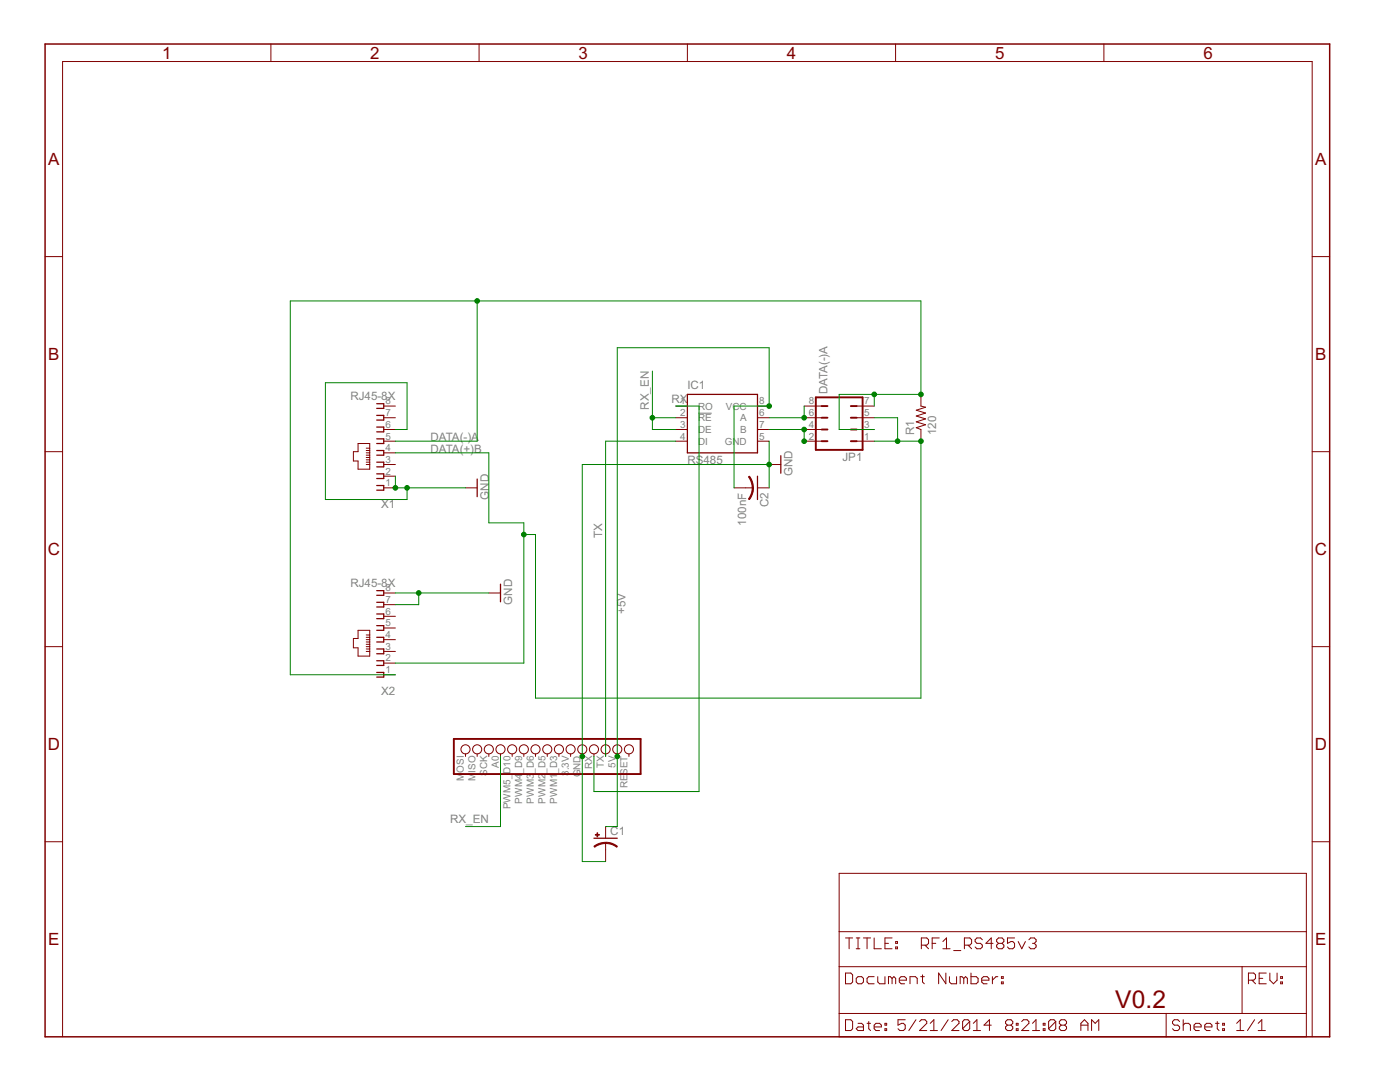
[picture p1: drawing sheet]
<svg xmlns="http://www.w3.org/2000/svg" width="279mm" height="216mm" viewBox="0 0 279 216" stroke-linecap="round" stroke-linejoin="round" font-family="sans-serif">
<path d="M139.3 82.4h2.7" fill="none" stroke="#808080" stroke-width=".2"/>
<path d="M162.8 79.3h9.3v10.5h-9.3zM164 88h1.1M164 85.7h1.1M164 83.4h1.1M164 81h1.1M169.8 88h1.2M169.8 85.7h1.2M169.8 83.4h1.2M169.8 81h1.2M90.6 147.4h37.2v7.1h-37.2z" fill="none" stroke="#800000" stroke-width=".38"/>
<g fill="none" stroke="#800000" stroke-width=".2">
<path d="M54.1 8.8v3.5M95.6 8.8v3.5M137.2 8.8v3.5M178.7 8.8v3.5M220.3 8.8v3.5M9 51.2h3.5M261.9 51.2h3.5M183.8 78.7v2.3l.9 .3-1.8 .6 1.8 .5-1.8 .6 1.8 .6-1.8 .6 1.8 .6-1.8 .5 .9 .4v2.3M9 90.1h3.5M71.5 88.5h2.3v5.1h-2.3v-1.6h-1v-1.9h1zM73.1 92.7h.7M73.1 92.2h.7"/>
<path d="M73.1 91.8h.7M73.1 91.3h.7M73.1 90.8h.7M73.1 90.4h.7M73.1 89.9h.7M73.1 89.4h.7M76.6 92.7h2.3M76.6 90.4h2.3M76.6 97.3h2.3M76.6 95h2.3M76.6 88h2.3M76.6 85.7h2.3"/>
<path d="M76.6 83.4h2.3M76.6 81h2.3M92.9 97.3h2.3M134.9 88h2.3M134.9 85.7h2.3M134.9 83.4h2.3M134.9 81h2.3M146.5 97.3h3.7M151.2 97.3h2.3M151.2 88h2.3M151.2 85.7h2.3M151.2 83.4h2.3"/>
<path d="M151.2 81h2.3M153.5 92.7h2.3M160.5 88h3.5M160.5 85.7h3.5M160.5 83.4h3.5M160.5 81h3.5M171 88h3.5M171 85.7h3.5M171 83.4h3.5M171 81h3.5M261.9 90.1h3.5M76.6 118.3h2.3"/>
<path d="M97.6 118.3h2.3M9 129h3.5M71.5 125.8h2.3v5.1h-2.3v-1.6h-1v-1.9h1zM73.1 129h.7M73.1 130h.7M73.1 129.5h.7M73.1 128.6h.7M73.1 128.1h.7M73.1 127.6h.7M73.1 127.2h.7M73.1 126.7h.7M76.6 130h2.3"/>
<path d="M76.6 127.6h2.3M76.6 134.6h2.3M76.6 132.3h2.3M76.6 125.3h2.3M76.6 123h2.3M76.6 120.6h2.3M261.9 129h3.5M92.9 150.4v.5M95.2 150.4v.5M97.6 150.4v.5M99.9 150.4v.5M102.2 150.4v.5"/>
<path d="M104.5 150.4v.5M106.9 150.4v.5M109.2 150.4v.5M111.5 150.4v.5M113.9 150.4v.5M116.2 150.4v.5M118.5 150.4v.5M120.9 150.4v.5M123.2 150.4v.5M125.5 150.4v.5M9 168h3.5M120.9 164.9v2.4"/>
<path d="M120.9 168.2v3.7M167.5 174.3h93.2v32.6h-93.2zM261.9 168h3.5M167.5 192.9h93.2M167.5 185.9h93.2M168.7 194.2h1.1l.4 .3v1.4l-.4 .4h-1.1zM168.7 187.2h1.5M169.5 187.2v2.1M170.9 195.2l.3-.3h.8l.3 .3v.7l-.3 .4h-.8l-.3-.4zM170.9 187.2h.7M170.9 189.3h.7M171.2 187.2v2.1"/>
<path d="M172.3 187.2h1.4M173 187.2v2.1M174.5 187.2v2.1h1.4M174.5 194.9h-1.1l-.4 .3v.7l.4 .4h1.1M175.2 194.9v1l.3 .4h1.1v-1.4M176.6 188.2h.7M178 187.2h-1.4v2.1h1.4M178 195.2l-.3-.3h-.4v1.4M178 195.2l.4-.3 .4 .3v1.1M178 195.2v1.1M178.8 189h.3v.3h-.3zM178.8 187.9h.3v.3h-.3z"/>
<path d="M179.5 195.6h1.4v-.4l-.4-.3h-.7l-.3 .3v.7l.3 .4h.7M181.6 196.3v-1.4h1.1l.3 .3v1.1M183.7 194.9h.8M183.9 188.6h1.1l.3-.4v-.7l-.3-.3h-1.1v2.1M184.1 194.5v1.4l.4 .4M184.6 188.6l.7 .7M186 188.2h.8M187.5 187.2h-1.5v2.1M188.2 189.3h1.4M188.2 187.9l.7-.7v2.1M188.8 194.2v2.1l-1.5-2.1v2.1M189.5 194.9v1l.3 .4h1.1v-1.4"/>
<path d="M190.3 189.7h1.4M192.3 195.2l-.3-.3h-.4v1.4M192.3 195.2v1.1M192.3 195.2l.4-.3 .4 .3v1.1M192.5 188.6h1l.4-.4v-.7l-.4-.3h-1v2.1M193.2 188.6l.7 .7M193.8 194.2v2.1h1l.4-.4v-.7l-.4-.3h-1M195.9 195.6h1.5v-.4l-.4-.3h-.7l-.4 .3v.7l.4 .4h.7M196 187.5l-.3-.3h-.7l-.4 .3v.4l.4 .3h.7l.3 .4v.4l-.3 .3h-.7l-.4-.3M198.1 194.9v1.4M198.2 188.2h-1.4l1-1v2.1M199.1 194.9h-.3l-.7 .7"/>
<path d="M199.3 188.2l-.4-.3v-.4l.4-.3h.7l.3 .3v.4l-.3 .3M199.3 188.2l-.4 .4v.4l.4 .3h.7l.3-.3v-.4l-.3-.4M199.3 188.2h.7M199.9 195.9h.3v.4h-.3zM199.9 194.9h.3v.3h-.3zM202.5 187.2h-1.4v1l.7-.3h.3l.4 .3v.8l-.4 .3h-.7l-.3-.3M203.2 187.9l.7 1.4 .7-1.4M205.3 187.5l.4-.3h.7l.4 .3v.4l-.4 .3M206.1 188.2h.3M206.4 188.2l.4 .4v.4l-.4 .3h-.7l-.4-.3M247.9 192.9v9.3M249.2 195.6h1l.4-.4v-.7l-.4-.3h-1v2.1"/>
<path d="M249.9 195.6l.7 .7M251.3 195.2h.7M252.7 194.2h-1.4v2.1h1.4M253.4 194.2v1.4l.7 .7 .8-.7v-1.4M255.6 195.9h.3v.4h-.3zM255.6 194.9h.3v.3h-.3zM12.5 206.9v-194.6h249.4v194.6M167.5 202.2h93.2M168.7 203.5h1.1l.4 .3v1.5l-.4 .3h-1.1zM171.2 204.2h.8l.3 .4v1h-1.1l-.3-.3 .3-.4h1.1M173 204.2h.7M173.4 203.8v1.5l.3 .3"/>
<path d="M174.5 204.9h1.4v-.3l-.4-.4h-.7l-.3 .4v.7l.3 .3h.7M176.6 205.3h.4v.3h-.4zM176.6 204.2h.4v.4h-.4zM180.7 203.5h-1.5v1.1l.7-.4h.4l.4 .4v.7l-.4 .3h-.7l-.4-.3M182.8 203.5l-1.4 2.1M183.5 203.8l.4-.3h.7l.4 .3v.4l-1.5 1.4h1.5M185.7 205.6h1.4M185.7 204.2l.7-.7v2.1M189.2 203.5l-1.4 2.1M189.9 203.8l.4-.3h.7l.4 .3v.4l-1.5 1.4h1.5M193.5 203.8v1.5l-.3 .3h-.8l-.3-.3M193.5 203.8l-.3-.3h-.8l-.3 .3v1.5"/>
<path d="M193.5 203.8l-1.4 1.5M194.2 205.6h1.5M194.2 204.2l.8-.7v2.1M197.8 204.6h-1.4l1.1-1.1v2.1M201 204.6l-.3 .3v.4l.3 .3h.8l.3-.3v-.4l-.3-.3M201 204.6l-.3-.4v-.4l.3-.3h.8l.3 .3v.4l-.3 .4M201 204.6h.8M202.8 205.3h.4v.3h-.4zM202.8 204.2h.4v.4h-.4zM203.9 203.8l.4-.3h.7l.3 .3v.4l-1.4 1.4h1.4M206.1 205.6h1.4M206.1 204.2l.7-.7v2.1"/>
<path d="M208.2 205.3h.4v.3h-.4zM208.2 204.2h.4v.4h-.4zM210.7 203.8v1.5l-.4 .3h-.7l-.3-.3M210.7 203.8l-.4-.3h-.7l-.3 .3v1.5M210.7 203.8l-1.4 1.5M211.8 204.6l-.4 .3v.4l.4 .3h.7l.4-.3v-.4l-.4-.3M211.8 204.6l-.4-.4v-.4l.4-.3h.7l.4 .3v.4l-.4 .4M211.8 204.6h.7M215.7 204.6h1.4M215.7 205.6v-1.4l.7-.7 .7 .7v1.4M217.8 205.6v-2.1l.8 .7 .7-.7v2.1M232.7 202.2v4.7"/>
<path d="M235.4 203.8l-.3-.3h-.7l-.4 .3v.4l.4 .4h.7l.3 .3v.4l-.3 .3h-.7l-.4-.3M236.1 204.6l.4-.4h.7l.4 .4v1M236.1 203.5v2.1M238.3 204.9h1.4v-.3l-.3-.4h-.8l-.3 .4v.7l.3 .3h.8M240.4 204.9h1.5v-.3l-.4-.4h-.7l-.4 .4v.7l.4 .3h.7M242.6 204.2h.7M242.9 203.8v1.5l.4 .3M244 205.3h.4v.3h-.4zM244 204.2h.4v.4h-.4zM246.8 205.6h1.4M246.8 204.2l.7-.7v2.1M250.4 203.5l-1.4 2.1"/>
<path d="M251.1 205.6h1.4M251.1 204.2l.7-.7v2.1"/>
<circle cx="92.9" cy="149.5" r=".91"/>
<circle cx="95.2" cy="149.5" r=".91"/>
<circle cx="97.6" cy="149.5" r=".91"/>
<circle cx="99.9" cy="149.5" r=".91"/>
<circle cx="102.2" cy="149.5" r=".91"/>
<circle cx="104.5" cy="149.5" r=".91"/>
<circle cx="106.9" cy="149.5" r=".91"/>
<circle cx="109.2" cy="149.5" r=".91"/>
<circle cx="111.5" cy="149.5" r=".91"/>
<circle cx="113.9" cy="149.5" r=".91"/>
<circle cx="116.2" cy="149.5" r=".91"/>
<circle cx="118.5" cy="149.5" r=".91"/>
<circle cx="120.9" cy="149.5" r=".91"/>
<circle cx="123.2" cy="149.5" r=".91"/>
<circle cx="125.5" cy="149.5" r=".91"/>
</g>
<g fill="none" stroke="#800000" stroke-width=".25">
<path d="M137.2 78.7h14v11.7h-14zM75.2 96.9h1.4v.9h-1.4M75.2 80.6h1.4v.9h-1.4M75.2 82.9h1.4v.9h-1.4M75.2 85.2h1.4v1h-1.4M75.2 87.6h1.4v.9h-1.4M75.2 89.9h1.4v.9h-1.4M75.2 92.2h1.4v1h-1.4M75.2 94.6h1.4v.9h-1.4M95.2 95.6v3.5M151.2 95v4.7M155.8 90.9v3.5"/>
<path d="M75.2 117.9h1.4v.9h-1.4M99.9 116.6v3.5M75.2 120.2h1.4v.9h-1.4M75.2 122.5h1.4v.9h-1.4M75.2 124.8h1.4v1h-1.4M75.2 127.2h1.4v.9h-1.4M75.2 129.5h1.4v1h-1.4M75.2 131.8h1.4v1h-1.4M75.2 134.2h1.4v.9h-1.4M118.5 167.3h4.7"/>
</g>
<path d="M9 8.8h256.4v198.1h-256.4z" fill="none" stroke="#800000" stroke-width=".3"/>
<g fill="#800000" stroke="#800000" stroke-width=".2">
<path d="M120.9 168.1l1.2 .2 1.1 .6-.1 .2-.8-.5-1.4-.3z" fill-rule="evenodd"/>
<path d="M118.5 168.9l1.1-.6 1.3-.2v.2l-1.4 .3-.8 .5z" fill-rule="evenodd"/>
<path d="M150.1 97.3h.3l-.1 .8-.3 1-.5 .6-.1-.1 .6-1.3z" fill-rule="evenodd"/>
<path d="M149.4 95.1l.2-.1 .4 .7 .3 .9v.7h-.2l-.3-1.3z" fill-rule="evenodd"/>
</g>
<g fill="#800000" stroke="#800000" stroke-width=".2">
<path d="M118.8 166.5h.8v.1h-.8z"/>
<path d="M119.1 166.2h.2v.8h-.2z"/>
</g>
<g fill="none" stroke="#008000" stroke-width=".2">
<path d="M95.2 60v28h-16.3M130.2 74v11.7h4.7M174.5 78.7v2.3M78.9 95v2.3h14M78.9 85.7h2.3v-9.3h-16.3v23.3h16.3v-2.4M78.9 90.4h18.7v13.9h6.9v28h-25.6M130.2 83.4h4.7M134.9 81h4.6v76.9h-21v-7M134.9 88h-14v62.9M146.5 97.3v-16.3h7v-11.6h-30.3v95.5h-2.3M153.5 88v9.3M153.5 92.7h-37.3v79.2h4.7"/>
<path d="M153.5 85.7h7v2.3M160.5 81v2.4h-7M174.5 85.7h-7v-7h16.3v-18.7h-125.9v74.6h21M174.5 88h9.3v51.3h-76.9v-32.6h-2.4M174.5 83.4h4.6v4.6M78.9 118.3h18.7M83.6 118.3v2.3h-4.7M99.9 150.9v14h-7"/>
</g>
<g fill="#008000" stroke="#008000" stroke-width=".2">
<circle cx="153.5" cy="81" r=".47"/>
<circle cx="123.2" cy="150.9" r=".47"/>
<circle cx="153.5" cy="92.7" r=".47"/>
<circle cx="116.2" cy="150.9" r=".47"/>
<circle cx="78.9" cy="97.3" r=".47"/>
<circle cx="81.2" cy="97.3" r=".47"/>
<circle cx="83.6" cy="118.3" r=".47"/>
<circle cx="130.2" cy="83.4" r=".47"/>
<circle cx="183.8" cy="78.7" r=".47"/>
<circle cx="95.2" cy="60" r=".47"/>
<circle cx="174.5" cy="78.7" r=".47"/>
<circle cx="183.8" cy="88" r=".47"/>
<circle cx="104.5" cy="106.7" r=".47"/>
<circle cx="179.1" cy="88" r=".47"/>
<circle cx="160.5" cy="83.4" r=".47"/>
<circle cx="160.5" cy="85.7" r=".47"/>
<circle cx="160.5" cy="88" r=".47"/>
</g>
<text font-size="5.5" fill="#800000" x="222.6" y="201.1">V0.2</text>
<g font-size="3.8" fill="#800000">
<text x="32.3" y="11.7">1</text>
<text x="73.9" y="11.7">2</text>
<text x="115.5" y="11.7">3</text>
<text x="157" y="11.7">4</text>
<text x="198.6" y="11.7">5</text>
<text x="240.2" y="11.7">6</text>
<text x="9.6" y="32.9">A</text>
<text x="262.5" y="32.9">A</text>
<text x="9.6" y="71.8">B</text>
<text x="262.5" y="71.8">B</text>
<text x="9.5" y="110.8">C</text>
<text x="262.4" y="110.8">C</text>
<text x="9.5" y="149.7">D</text>
<text x="262.4" y="149.7">D</text>
<text x="9.6" y="188.6">E</text>
<text x="262.5" y="188.6">E</text>
</g>
<g font-size="2.6" fill="#808080">
<text x="137.2" y="77.5">IC1</text>
<text x="69.9" y="79.9">RJ45-8X</text>
<text x="129.5" y="81.7" transform="rotate(-90 129.5 81.7)">RX_EN</text>
<text x="134" y="80.3">RX</text>
<text x="165.1" y="78.7" transform="rotate(-90 165.1 78.7)">DATA(-)A</text>
<text x="85.9" y="88">DATA(-)A</text>
<text x="182.4" y="86.9" transform="rotate(-90 182.4 86.9)">R1</text>
<text x="186.8" y="86.9" transform="rotate(-90 186.8 86.9)">120</text>
<text x="85.9" y="90.4">DATA(+)B</text>
<text x="137.2" y="92.7">RS485</text>
<text x="158.2" y="95" transform="rotate(-90 158.2 95)">GND</text>
<text x="168.1" y="92">JP1</text>
<text x="76.1" y="101.3">X1</text>
<text x="97.6" y="99.7" transform="rotate(-90 97.6 99.7)">GND</text>
<text x="153.4" y="101.2" transform="rotate(-90 153.4 101.2)">C2</text>
<text x="120.2" y="107.3" transform="rotate(-90 120.2 107.3)">TX</text>
<text x="148.9" y="104.9" transform="rotate(-90 148.9 104.9)">100nF</text>
<text x="69.9" y="117.2">RJ45-8X</text>
<text x="102.2" y="120.7" transform="rotate(-90 102.2 120.7)">GND</text>
<text x="124.8" y="122.5" transform="rotate(-90 124.8 122.5)">+5V</text>
<text x="76.1" y="138.6">X2</text>
<text x="89.9" y="164.2">RX_EN</text>
<text x="121.8" y="166.7">C1</text>
</g>
<g font-size="2.2" fill="#808080">
<text x="76.9" y="83">7</text>
<text x="76.9" y="80.7">8</text>
<text x="135.8" y="80.7">1</text>
<text x="135.8" y="83">2</text>
<text x="139.3" y="81.7">RO</text>
<text x="144.9" y="81.7">VCC</text>
<text x="151.5" y="80.7">8</text>
<text x="151.5" y="83">6</text>
<text x="161.4" y="83">6</text>
<text x="161.4" y="80.7">8</text>
<text x="172.5" y="83">5</text>
<text x="172.5" y="80.7">7</text>
<text x="76.9" y="87.7">5</text>
<text x="76.9" y="85.4">6</text>
<text x="135.8" y="85.4">3</text>
<text x="135.8" y="87.7">4</text>
<text x="139.3" y="84.1">RE</text>
<text x="139.3" y="86.4">DE</text>
<text x="139.3" y="88.7">DI</text>
<text x="144.7" y="88.7">GND</text>
<text x="147.7" y="84.1">A</text>
<text x="147.7" y="86.4">B</text>
<text x="151.5" y="87.7">5</text>
<text x="151.5" y="85.4">7</text>
<text x="161.4" y="87.7">2</text>
<text x="161.4" y="85.4">4</text>
<text x="172.5" y="87.7">1</text>
<text x="172.5" y="85.4">3</text>
<text x="76.9" y="94.7">2</text>
<text x="76.9" y="92.4">3</text>
<text x="76.9" y="90">4</text>
<text x="76.9" y="97">1</text>
<text x="76.9" y="118">8</text>
<text x="76.9" y="125">5</text>
<text x="76.9" y="122.7">6</text>
<text x="76.9" y="120.3">7</text>
<text x="76.9" y="132">2</text>
<text x="76.9" y="129.6">3</text>
<text x="76.9" y="127.3">4</text>
<text x="76.9" y="134.3">1</text>
<text x="92.6" y="155.8" transform="rotate(-90 92.6 155.8)">M</text>
<text x="92.6" y="154.1" transform="rotate(-90 92.6 154.1)">OSI</text>
<text x="94.9" y="155.8" transform="rotate(-90 94.9 155.8)">M</text>
<text x="94.9" y="154.1" transform="rotate(-90 94.9 154.1)">ISO</text>
<text x="97.2" y="154.8" transform="rotate(-90 97.2 154.8)">SCK</text>
<text x="99.6" y="153.2" transform="rotate(-90 99.6 153.2)">A0</text>
<text x="101.9" y="154.4" transform="rotate(-90 101.9 154.4)">D10</text>
<text x="104.2" y="154.4" transform="rotate(-90 104.2 154.4)">_D9</text>
<text x="106.6" y="154.4" transform="rotate(-90 106.6 154.4)">_D6</text>
<text x="108.9" y="154.4" transform="rotate(-90 108.9 154.4)">_D5</text>
<text x="111.2" y="154.4" transform="rotate(-90 111.2 154.4)">_D3</text>
<text x="113.5" y="154.8" transform="rotate(-90 113.5 154.8)">3.3V</text>
<text x="115.9" y="155.1" transform="rotate(-90 115.9 155.1)">GND</text>
<text x="118.2" y="153.5" transform="rotate(-90 118.2 153.5)">RX</text>
<text x="120.5" y="153.3" transform="rotate(-90 120.5 153.3)">TX</text>
<text x="122.9" y="153.2" transform="rotate(-90 122.9 153.2)">5V</text>
<text x="101.9" y="161.5" transform="rotate(-90 101.9 161.5)">PWM5_</text>
<text x="104.2" y="160.4" transform="rotate(-90 104.2 160.4)">PWM4</text>
<text x="106.6" y="160.4" transform="rotate(-90 106.6 160.4)">PWM3</text>
<text x="108.9" y="160.4" transform="rotate(-90 108.9 160.4)">PWM2</text>
<text x="111.2" y="160.4" transform="rotate(-90 111.2 160.4)">PWM1</text>
<text x="125.2" y="157.3" transform="rotate(-90 125.2 157.3)">RESET</text>
</g>
</svg>
